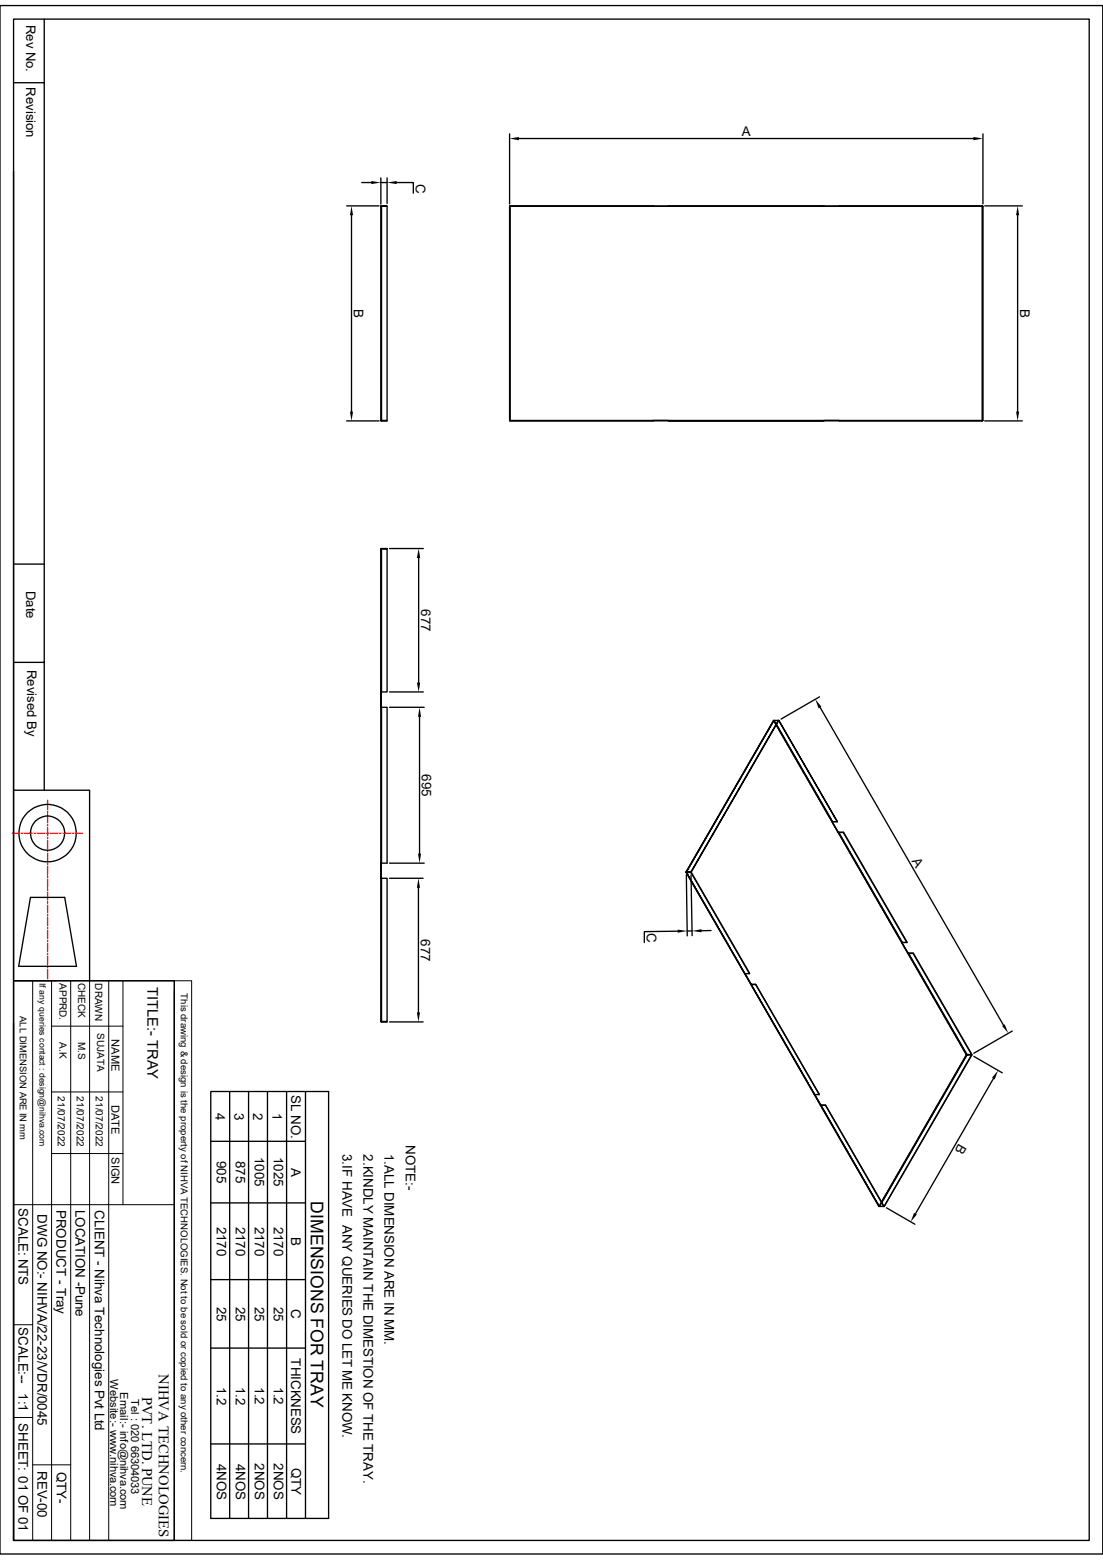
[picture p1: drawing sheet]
<svg xmlns="http://www.w3.org/2000/svg" width="210mm" height="297mm" viewBox="0 0 210 297" stroke-linecap="round" stroke-linejoin="round" font-family="sans-serif">
<g fill="none" stroke="#000" stroke-width=".25">
<path d="M0 1.1h210v294.8h-210zM2.6 3.6h204.8v289.7h-204.8zM2.6 15.7h5.8M8.4 3.6v146.9M2.6 32.6v117.9h14.5v36.2M66 39.2h6.2M68.9 34.8h1.8M72.5 39.3h.1M72.5 33.9v5M72.5 39.3v40.8M72.5 34.8h1.2M72.6 39.3h1.1v40.8h-1.1z"/>
<path d="M72.6 39.2l-.1 .1M72.6 39.2v.1M72.6 39.2h1.1zM73.7 33.9v4.8M75.5 34.8h3.2v2M97 25.5v13.3M97.1 39.2v.1M98.8 26.4h86.5M124.4 39.2h-27.3M124.4 39.2h2.9M156.9 39.2h-29.6M156.9 39.2h30.2"/>
<path d="M187.1 39.2h-30.2M187.1 39.3h-90.1l.1 40.8M187.1 39.2v40.9M187.1 39.2h.1M187.2 25.5v13.3M187.5 39.2h7.1M66.9 41v37.4M193.8 41v37.4M66 80.1h6.2M72.5 80.1h.1M72.6 80.1h.1M72.6 80.1h1.1h-1.1"/>
<path d="M97.1 80.1h90.1v-40.8l-.1 40.8M97.1 80.1h27.3zM124.4 80.1h2.9zM127.3 80.1h29.6zM156.9 80.1h2.9zM159.8 80.1h27.3zM187.5 80.1h7.1M2.6 107.4h5.8M72.6 104.5h1.1v27.2h-1.1M72.6 104.4l1.1 .1zM72.6 104.4l-.1 .2M72.6 104.5h.1"/>
<path d="M74.2 104.4h6.4M79.7 106.3v23.7M2.6 126.1h5.8M72.6 131.7v3M72.6 134.7h1.1v29.6h-1.1M74.2 131.7h6.4M74.2 134.7h6.6M79.9 136.5v26M147.3 137.2l-16.7 28.8M147.8 138l36.2 62.8-16.1 28.1M147.8 137.9l10.7 18.6h.9M148.2 137.2l-16.6 28.8z"/>
<path d="M148.3 137.2l11.1 19.3-11.1-19.3M148.3 137.2h-1l-16.7 28.8M156 132.7l-7.3 4.2M156.2 134.7l34.9 60.5M2.6 150.5v36.2M158.5 156.5l1.1 2M158.5 156.5h.1M159.7 158.5h.9l12.1 21h-.9zM159.7 158.5h.9l12.1 21M159.7 158.5h.1M159.7 158.5h-.1M160.6 158.5h.1"/>
<path d="M5.8 170.9h6.5l2.3 13.1h-11zM72.6 164.3v2.9M72.6 167.2h1.1v27.3h-1.1zM72.6 167.2h-.1v-2.9h.1v-29.6h-.1v-3h.1v-27.2h-.1v89.9l.1 .1M74.2 164.3h6.6M74.2 167.2h6.4M79.7 169v23.7M129 177.3l-6.3 .1v2.1M130.6 166l1 .1 11.1 19.3h-.9l-11.1-19.3h.9M130.6 166h1M130.6 166.1l11.2 19.3M130.7 166.6l.2 11.6"/>
<path d="M130.9 177.2h.8M131.6 166h-.9M131.6 166.6l.2 11.5M131.6 166.1l11.1 19.3M135.4 177.2h-1.8M171.8 179.5l1.1 2M2.6 186.7h30.6v106.6h-30.6zM2.6 194.8v98.5M72.5 194.4l.1 .2M72.6 194.5h.1M72.6 194.5l1.1 .1zM72.6 194.5v.1"/>
<path d="M74.2 194.6h6.4M141.8 185.4h.1M141.8 185.4l1.2 2M143 187.4l13.3 23-1.1-2M143 187.4l12 21M143 187.4l.9 .1zM143 187.4l-1.1-2 1.1 2M143 187.4h.1M143.9 187.4l12.1 21-12.1-20.9M172.9 181.5l11.2 19.3M173 181.5h.9zM173 181.5h-.1"/>
<path d="M192.7 196.3l-7.3 4.2M40.1 207.8h22.5v81.3h-22.5zM40.1 217.3h18.1M43.7 207.8v81.3M47.3 207.8v81.3M50.9 207.8v81.3M54.6 207.8v81.3M58.2 207.8v81.3M156 208.4h-.9l12.2 21.3M156.3 210.4l11 19.3M156.3 210.4h.9l11.1 19.3M156.3 210.4h.1"/>
<path d="M157.2 210.4l11.1 19.3M157.2 210.4h-.9M184.1 200.8h.1M184.1 200.8h.9l-11.1-19.3 11.1 19.3M185 200.8h-.9l-16.2 28.1M185.4 201.1l5.4 3.2M189.1 205.4l-14.8 25.7M40.1 229h18.1M167.4 229.7h1M168.3 229.7l16.7-28.9-16.6 28.9M168.8 230l5.4 3.1M40.1 243.6h18.1"/>
<path d="M40.1 256.7h18.1M40.1 274.9h18.1"/>
<circle cx="9.1" cy="158.6" r="5.5"/>
<circle cx="9.1" cy="158.6" r="3.3"/>
</g>
<g fill="none" stroke="#000" stroke-width=".19">
<path d="M72.5 39.2v.1M72.6 39.8v.3M72.6 39.3v.3M97.1 39.2l-.1 .1M187.1 39.2l.1 .1M72.6 40.2v.4M72.6 40.7v.3M72.6 41.1v.3M72.6 41.6v.3M72.6 42.1v.3M72.6 42.5v.3M72.6 43v.3"/>
<path d="M72.6 43.4v.3M72.6 43.9v.3M72.6 44.4v.3M72.6 44.8v.3M72.6 45.3v.3M72.6 45.7v.4M72.6 46.2v.3M72.6 46.7v.2M72.6 47.1v.3M72.6 47.6v.3M72.6 48v.3M72.6 48.5v.3"/>
<path d="M72.6 48.9v.4M72.6 49.4v.3M72.6 49.9v.3M72.6 50.3v.3M72.6 50.8v.3M72.6 51.3v.3M72.6 51.7v.3M72.6 52.2v.3M72.6 52.6v.3M72.6 53.1v.3M72.6 53.6v.2M72.6 54v.3"/>
<path d="M72.6 54.5v.3M72.6 54.9v.3M72.6 55.4v.3M72.6 55.8v.3M72.6 56.3v.3M72.6 56.8v.3M72.6 57.2v.3M72.6 57.7v.3M72.6 58.1v.4M72.6 58.6v.3M72.6 59.1v.3M72.6 59.5v.3"/>
<path d="M72.6 60v.3M72.6 60.5v.2M72.6 60.9v.3M72.6 61.3v.3M72.6 61.8v.3M72.6 62.3v.3M72.6 62.7v.3M72.6 63.2v.3M72.6 63.6v.4M72.6 64.1v.3M72.6 64.6v.3M72.6 65v.3"/>
<path d="M72.6 65.5v.3M72.6 66v.3M72.6 66.4v.3M72.6 66.8v.4M72.6 67.3v.3M72.6 67.8v.3M72.6 68.2v.3M72.6 68.7v.3M72.6 69.2v.3M72.6 69.6v.3M72.6 70.1v.3M72.6 70.5v.3"/>
<path d="M72.6 71v.3M72.6 71.5v.3M72.6 71.9v.3M72.6 72.3v.4M72.6 72.8v.4M72.6 73.3v.3M72.6 73.7v.3M72.6 74.2v.3M72.6 74.7v.3M72.6 75.1v.3M72.6 75.6v.3M72.6 76v.3"/>
<path d="M72.6 76.5v.3M72.6 77v.3M72.6 77.4v.3M72.6 77.9v.3M72.6 78.3v.4M72.6 78.8v.3M72.6 79.2v.3M72.6 79.7v.4M72.5 80.1h.1M72.6 80.1h.1M72.6 80.1h-.1M97 80.1h.1"/>
<path d="M187.2 80.1h-.1M72.6 104.5l-.1 .1M72.6 105v.4M72.6 105.5v.3M72.6 106v.3M72.6 106.4v.3M72.6 106.9v.3M72.6 107.4v.3M72.6 107.8v.3M72.6 108.2v.3M72.6 108.7v.3M72.6 109.2v.3"/>
<path d="M72.6 109.6v.3M72.6 110.1v.3M72.6 110.5v.4M72.6 111v.3M72.6 111.5v.3M72.6 111.9v.3M72.6 112.4v.3M72.6 112.9v.3M72.6 113.3v.3M72.6 113.7v.4M72.6 114.2v.3M72.6 114.7v.3"/>
<path d="M72.6 115.1v.3M72.6 115.6v.3M72.6 116.1v.3M72.6 116.5v.3M72.6 117v.3M72.6 117.4v.3M72.6 117.9v.3M72.6 118.4v.3M72.6 118.8v.3M72.6 119.3v.3M72.6 119.7v.4M72.6 104.5v.4"/>
<path d="M72.6 120.2v.3M72.6 120.7v.2M72.6 121.1v.3M72.6 121.6v.3M72.6 122v.3M72.6 122.5v.3M72.6 122.9v.3M72.6 123.4v.3M72.6 123.9v.3M72.6 124.3v.3M72.6 124.8v.3M72.6 125.2v.4"/>
<path d="M72.6 125.7v.3M72.6 126.2v.2M72.6 126.6v.3M72.6 127.1v.3M72.6 127.6v.2M72.6 128v.3M72.6 128.4v.4M72.6 128.9v.3M72.6 129.4v.3M72.6 129.8v.3M72.6 130.3v.3M72.6 130.8v.3"/>
<path d="M72.6 131.2v.3M72.6 131.7v.3M72.6 132.1v.3M72.6 132.6v.3M72.6 133.1v.3M72.6 133.5v.3M72.6 134v.3M72.6 134.4v.3M72.6 134.9v.3M72.6 135.3v.3M72.6 135.8v.3M72.6 136.3v.3"/>
<path d="M72.6 136.7v.3M72.6 137.2v.3M72.6 137.6v.4M72.6 138.1v.3M72.6 138.6v.3M72.6 139v.3M72.6 139.5v.3M72.6 140v.3M145.8 140l-.2 .2M145.8 140l-.3 .3 .2-.3M146 139.5l-.2 .4M146.2 139.2l-.2 .2"/>
<path d="M146.2 139.2l-.1 .2M146.4 138.8l-.2 .3M146.4 138.8l-.1 .2M146.5 138.8l-.2 .2M146.6 138.4l-.1 .2M146.6 138.3l-.1 .3 .2-.2M146.7 138.3l-.2 .3M146.9 138l-.2 .3M146.9 138l-.1 .3M146.9 138l-.1 .2M147 137.8l.1-.2-.2 .3M147.2 137.6l-.2 .2"/>
<path d="M147.2 137.5l-.2 .3M147.3 137.2h.1M147.3 137.2l-.1 .3M147.3 137.2l.1 .3M147.3 137.2l-.1 .3 .2-.3M147.3 137.2l.2 .4M147.4 137.2h-.1M147.4 137.2h.3M147.4 137.2l.1 .2M147.4 137.2l.2 .3M147.5 137.7l.2 .3M147.6 137.7l.2 .3"/>
<path d="M147.6 137.5l.2 .3M147.7 137.6l.3 .6M147.8 138.1l.1 .2M147.9 137.2h.4M148 138.5l.2 .2M148.1 138.3l.2 .3M148.2 138.9l.2 .2M148.3 138.7l.2 .3M148.5 139.3l.1 .2M148.5 139.1l.2 .3M148.7 139.7l.1 .3M148.8 139.5l.1 .2"/>
<path d="M149 139.9l.1 .3M72.6 140.4v.3M72.6 140.8v.3M72.6 141.3v.3M72.6 141.8v.3M72.6 142.2v.3M72.6 142.7v.3M72.6 143.1v.4M72.6 143.6v.3M72.6 144.1v.3M72.6 144.5v.3M72.6 145v.3"/>
<path d="M72.6 145.5v.3M72.6 145.9v.3M72.6 146.3v.4M72.6 146.8v.3M72.6 147.3v.3M72.6 147.7v.3M72.6 148.2v.3M72.6 148.7v.3M72.6 149.1v.3M72.6 149.6v.3M72.6 150v.3M72.6 150.5v.3"/>
<path d="M72.6 151v.3M72.6 151.4v.3M72.6 151.8v.4M72.6 152.3v.4M72.6 152.8v.3M72.6 153.2v.3M72.6 153.7v.3M72.6 154.2v.3M72.6 154.6v.3M72.6 155.1v.3M72.6 155.5v.3M72.6 156v.3"/>
<path d="M72.6 156.5v.3M72.6 156.9v.3M72.6 157.4v.3M72.6 157.8v.4M72.6 158.3v.3M72.6 158.8v.2M72.6 159.2v.3M72.6 159.7v.3M134.2 159.9l-.1 .2M134.3 159.9l-.2 .2M134.3 159.8l-.1 .3M134.5 159.4l-.2 .3"/>
<path d="M134.7 159l-.2 .3M134.7 159l-.1 .3M134.9 158.7l-.2 .2M135 158.6l-.2 .3M135 158.7l-.2 .2M135 158.5l.2-.3-.2 .3M135.2 158.2l-.2 .3M135.4 157.9l-.2 .3M135.4 157.9l-.1 .2M135.4 157.8l-.1 .3M135.6 157.4l-.1 .3M135.7 157.4l-.2 .3"/>
<path d="M135.9 157.1l-.2 .3M135.9 157.1l-.1 .2M136.1 156.7l-.2 .2M136.1 156.6l-.2 .3M136.2 156.5l.2-.2-.2 .2M136.3 156.3l-.2 .2M136.5 155.9l-.1 .3M136.6 155.8l-.2 .3M136.7 155.5l-.1 .2M136.8 155.4l-.1 .3 .1-.2M136.8 155.4l-.1 .3M137 155.1l-.2 .3"/>
<path d="M137 155.1l-.1 .2M137 155.1l-.1 .3M137.2 154.7l-.2 .3M137.3 154.6l-.2 .3 .1-.2M137.4 154.5l.1-.2-.2 .3M137.5 154.3l-.2 .3M137.7 153.9l-.2 .3M137.7 153.9l-.1 .2M137.8 153.9l-.3 .2M137.9 153.5l-.1 .3M137.9 153.5l-.1 .3 .2-.3M138 153.5l-.2 .2"/>
<path d="M138.2 153.1l-.2 .3M138.2 153.1l-.2 .2M138.3 152.7l-.1 .3M138.4 152.7l-.1 .3M138.5 152.5l.1-.2-.2 .3M138.6 152.3l-.1 .3M138.9 151.9l-.3 .3M139 151.5l-.1 .3M139.1 151.5l-.1 .2M139.1 151.4l.2-.3-.1 .3M139.4 151.1l-.2 .2M139.5 150.7l-.1 .3"/>
<path d="M139.6 150.7l-.2 .3M139.7 150.5l.1-.2-.2 .3M139.8 150.3l-.2 .3M140 149.9l-.2 .3M140 149.9l-.1 .3M140.2 149.5l-.2 .3M140.3 149.5l-.2 .2M140.5 149.1l-.2 .3M140.6 148.7l-.1 .3M140.7 148.7l-.2 .3M140.8 148.5l.1-.2-.1 .3M140.9 148.3l-.2 .3"/>
<path d="M140.9 148.3l-.1 .3M141 148.2l.2-.3-.2 .3M141.1 147.9l-.1 .3M141.4 147.5l-.2 .3M141.4 147.5l-.1 .2M141.6 147.2l-.2 .2M141.6 147.1l-.1 .3M141.8 146.7l-.2 .3M141.9 146.7l-.2 .3M141.9 146.6l.2-.3-.2 .3M142 146.3l-.1 .3M142.1 146.3l-.2 .3"/>
<path d="M142.3 145.9l-.1 .3v-.2M142.3 145.8l.2-.3-.1 .3M142.5 145.5l-.1 .3M142.7 145.2l-.1 .2M142.7 145.1l-.1 .3M143 144.7l-.2 .3M143 144.7l-.1 .3M143.2 144.4l-.2 .2M143.2 144.3l-.2 .3M143.2 144.4l-.1 .2M143.3 144.3l-.2 .3M143.5 143.9l-.2 .3"/>
<path d="M143.5 143.9l-.2 .3 .1-.2M143.6 143.6l-.1 .2M143.7 143.6l-.2 .2M143.7 143.5l-.1 .3 .1-.2M143.8 143.2l-.1 .2M143.9 143.1l-.1 .3M144 143l.1-.3-.1 .3M144.1 142.7l-.2 .3M144.3 142.4l-.1 .2M144.4 142.3l-.2 .3 .2-.2M144.4 142.3l-.2 .3M144.5 142.2l.1-.3-.2 .3"/>
<path d="M144.8 141.6l-.2 .3M144.8 141.6l-.1 .2M144.9 141.5l-.2 .3 .1-.2M145 141.1l-.1 .3M145.1 141.1l-.2 .3M145.3 140.8l-.2 .3M145.5 140.4l-.2 .2M145.5 140.3l-.1 .3 .1-.2M145.5 140.3l-.1 .3M148.9 140.1l.2 .2M149.1 140.5l.2 .2M149.2 140.3l.2 .2"/>
<path d="M149.4 140.9l.1 .2M149.5 140.7l.1 .3M149.6 141.3l.2 .2M149.7 141.1l.2 .3M149.8 141.6l.2 .3M149.9 141.5l.2 .2M150.1 142.1l.1 .2M150.2 141.9l.1 .3M150.3 142.5l.2 .2M150.4 142.3l.1 .2M150.5 142.9l.2 .2M150.6 142.7l.1 .3"/>
<path d="M150.7 143.3l.2 .2M150.8 143.1l.2 .2M151 143.6l.1 .3M151 143.5l.2 .2M151.2 144.1l.1 .2M151.3 143.9l.2 .2M151.4 144.4l.2 .3M151.5 144.3l.2 .2M151.7 144.8l.1 .3M151.8 144.7l.1 .2M151.9 145.2l.2 .3M152 145.1l.1 .2"/>
<path d="M152.1 145.6l.2 .3M152.2 145.5l.2 .2M152.4 146l.1 .3M152.4 145.9l.2 .2M152.6 146.4l.1 .3M152.7 146.3l.1 .2M152.8 146.8l.2 .3M152.9 146.6l.1 .3M153 147.2l.2 .3M153.1 147.1l.2 .2M153.3 147.6l.1 .3M153.4 147.4l.1 .3"/>
<path d="M153.5 148l.2 .3M153.6 147.8l.2 .3M153.7 148.4l.2 .3M153.8 148.3l.2 .2M154 148.8l.1 .3M154.1 148.6l.1 .3M154.2 149.2l.1 .3M154.3 149.1l.1 .2M154.4 149.6l.2 .3M154.5 149.4l.1 .3M154.6 150l.2 .3M154.7 149.8l.2 .3"/>
<path d="M154.9 150.4l.1 .3M155 150.2l.1 .3M155.1 150.8l.2 .3M155.2 150.6l.2 .3M155.3 151.2l.2 .3M155.4 151l.2 .3M155.6 151.6l.1 .2M155.7 151.4l.1 .3M155.8 152l.2 .3M155.9 151.8l.1 .3M156 152.4l.2 .3M156.1 152.2l.2 .3"/>
<path d="M156.3 152.8l.1 .3M156.3 152.6l.2 .3M156.5 153.2l.1 .3M156.6 153l.1 .3M156.7 153.6l.2 .2M156.8 153.4l.2 .3M156.9 154l.2 .3M157 153.8l.2 .3M157.2 154.4l.1 .2M157.3 154.2l.1 .3M157.4 154.8l.2 .3M157.5 154.6l.1 .3"/>
<path d="M157.6 155.2l.2 .2M157.7 155l.2 .3M157.9 155.6l.1 .2M157.9 155.4l.2 .3M158.1 156l.1 .3M158.2 155.8l.1 .3M158.3 156.4l.2 .2M158.4 156.2l.1 .2h.4M158.5 156.5v.1M158.5 156.8l.2 .3M158.6 156.8l.2 .2M158.8 157.2l.1 .2"/>
<path d="M158.8 157.1l.2 .3M159 157.6l.2 .2M159 156.4h.4M159.3 157.9l.1 .3M159.5 158.4l.1 .2M159.6 158.5h.1M159.7 158.7l.2 .3M159.7 158.5l.2 .3M159.9 159.2l.2 .2M160 158.9l.1 .2M160.1 159.6l.2 .2M160.2 159.3l.2 .3"/>
<path d="M160.4 159.7l.2 .2M160.4 159.9l.1 .3M72.6 160.1v.3M72.6 160.6v.3M72.6 161v.4M72.6 161.5v.3M72.6 162v.3M72.6 162.4v.3M72.6 162.9v.3M72.6 163.4v.3M72.6 163.8v.3M72.6 164.3v.3"/>
<path d="M72.6 164.7v.3M72.6 165.2v.3M72.6 165.7v.2M72.6 166.1v.3M72.6 166.6v.3M72.6 167v.3M72.6 167.5v.3M72.6 167.9v.3M72.6 168.4v.3M72.6 168.9v.3M72.6 169.3v.3M72.6 169.8v.3"/>
<path d="M72.6 170.2v.4M72.6 170.7v.3M72.6 171.2v.3M72.6 171.6v.3M72.6 172.1v.3M72.6 172.6v.2M72.6 173v.3M72.6 173.4v.3M72.6 173.9v.3M72.6 174.4v.3M72.6 174.8v.3M72.6 175.3v.3"/>
<path d="M72.6 175.7v.4M72.6 176.2v.3M72.6 176.7v.3M72.6 177.1v.3M72.6 177.6v.3M72.6 178.1v.3M72.6 178.5v.3M72.6 178.9v.4M72.6 179.4v.3M72.6 179.9v.3M130.7 166.1l.1 .2M130.7 166.1l.2 .2"/>
<path d="M130.8 165.8l-.2 .2 .2 .4M130.8 165.8l-.1 .2M130.9 165.8l-.2 .2 .2-.2M130.9 166.5l.2 .3M130.9 166.4l.2 .3M130.9 165.7l.2-.3-.2 .3M131.1 166.8l.2 .3M131.1 166.9l.2 .3M131.2 165l-.1 .3M131.3 165l-.2 .3 .2-.3M131.4 167.3l.1 .3M131.4 167.3l.1 .2"/>
<path d="M131.5 164.6l-.2 .3M131.5 164.6l-.1 .2M131.5 164.5l.2-.3-.1 .3M131.6 167.6l.2 .3M131.6 167.7l.1 .2M131.8 164.2l-.2 .3M131.8 168.1l.2 .3M131.9 168.1l.1 .2M131.9 163.8l-.1 .3M132 163.8l-.2 .3M132 168.3l-.2-.3 .2 .3M132 168.5l.2 .2"/>
<path d="M132 168.4l.2 .3M132.1 163.7l.1-.3-.2 .3M132.2 163.4l-.2 .3M132.3 168.9l.1 .3M132.3 168.8l.2 .3M132.3 168.8l.1 .3M132.4 163l-.2 .3M132.4 163l-.1 .3 .2-.3M132.5 169.3l.2 .2M132.5 169.2l.2 .3M132.5 169.2l.2 .3-.2-.3M132.6 162.6l-.1 .3"/>
<path d="M132.7 162.6l-.2 .3M132.7 169.6l.2 .3M132.8 162.3l-.1 .2M132.9 162.2l-.1 .3M132.9 169.9l-.1-.3 .1 .3M132.9 162.2l-.2 .3M133 170.1l.1 .2M133 170l.1 .3M133.1 161.8l-.2 .3M133.1 161.8l-.1 .3M133.1 161.7l.2-.2-.1 .2M133.2 170.5l.1 .2"/>
<path d="M133.2 170.4l.2 .3M133.3 161.4l-.1 .3M133.4 161.4l-.2 .3M133.5 170.8l.1 .3M133.6 161l-.2 .3M133.6 171.1l-.2-.3 .2 .3M133.6 171.3l.2 .2M133.6 171.2l.3 .3M133.7 171.2l.1 .3M133.8 160.7l-.2 .2M133.8 160.7l-.1 .2M133.9 160.5l.1-.3-.1 .3"/>
<path d="M134.1 171.9l-.2-.3 .1 .3M134.1 160.2l-.2 .3M134.1 172l.2 .3-.1-.3M134.2 172l.1 .3-.2-.3M134.3 172.4l.2 .3-.1-.2M134.4 172.4l.1 .3M134.6 172.8l.1 .3M134.8 173.2l.2 .2M134.8 173.2l.2 .3M134.8 173.2l.2 .3-.2-.2M135 173.6l.2 .3-.2-.2M135.1 173.6l.1 .3-.2-.3"/>
<path d="M135.3 174l.1 .3M135.3 174l.1 .2-.1-.2M135.3 174l.2 .3M135.5 174.4l.1 .3M135.5 174.5l.1 .2M135.5 174.4l.2 .3-.2-.3M135.8 174.8l.1 .3-.2-.3M135.9 175.2l.2 .2M136 175.3l.1 .2M136 175.2l.1 .3-.1-.3M136.2 175.6l.2 .3M136.2 175.6l.1 .3"/>
<path d="M136.2 175.6l.2 .3-.2-.3M136.4 176l.2 .3M136.4 176l.2 .2M136.7 176.4l.1 .3M136.7 176.4l.1 .2M136.9 176.8l.1 .3M136.9 176.8l.2 .3M137.1 177.2l.2 .3M137.1 177.2l.1 .3M137.1 177.2l.2 .2M137.3 177.6l.2 .3M137.3 177.5l.2 .3"/>
<path d="M137.4 177.6l.1 .2-.2-.2M137.5 178l.2 .3M137.5 178l.3 .3M137.8 178.4l.2 .2M137.8 178.4l.2 .3M138 178.8l.2 .3M138.4 179.4l-.1-.2 .1 .2M138.4 179.5l-.1-.3 .1 .3M138.5 179.5l.1 .3-.1-.2M138.5 179.6l.1 .3M138.7 180l.2 .2M138.7 180l.2 .3"/>
<path d="M160.6 160.4l.2 .2M160.7 160.1l.1 .2M160.9 160.5l.1 .2M160.9 160.7l.1 .3M161.1 161.2l.1 .2M161.1 160.9l.1 .2M161.3 161.5l.2 .3M161.3 161.2l.2 .3M161.5 161.9l.2 .3M161.5 161.7l.2 .2M161.8 162.3l.1 .3M161.8 162.1l.2 .2"/>
<path d="M162 162.5l.2 .2M162 162.7l.1 .3M162.2 163.2l.2 .2M162.3 162.9l.1 .2M162.5 163.2l.1 .3M162.5 163.5l.1 .3M162.7 163.9l.2 .3M162.7 163.7l.2 .2M162.9 164.3l.2 .3M162.9 164l.2 .3M163.2 164.4l.1 .3M163.2 164.7l.1 .3"/>
<path d="M163.4 165.1l.1 .3M163.4 164.8l.1 .3M163.6 165.5l.1 .3M163.6 165.2l.2 .3M163.8 165.9l.2 .3M163.9 165.7l.1 .2M164 166.3l.2 .3M164.1 166l.2 .3M164.3 166.7l.2 .3M164.3 166.4l.2 .3M164.5 167.1l.2 .3M164.5 166.8l.2 .3"/>
<path d="M164.8 167.2l.1 .3M164.8 167.5l.1 .3M165 167.9l.1 .3M165 167.6l.1 .3M165.2 168.3l.2 .3M165.2 168l.2 .3M165.4 168.7l.2 .3M165.5 168.4l.1 .3M165.7 169.1l.1 .3M165.7 168.8l.2 .3M165.9 169.5l.1 .3M165.9 169.2l.2 .3"/>
<path d="M166.1 169.9l.2 .2M166.2 169.6l.1 .3M166.4 170l.1 .3M166.4 170.3l.1 .3M166.6 170.7l.2 .2M166.6 170.4l.2 .3M166.8 170.8l.2 .3M166.8 171.1l.2 .3M167 171.5l.2 .2M167.1 171.2l.1 .3M167.3 171.9l.1 .2M167.3 171.6l.2 .3"/>
<path d="M167.5 172l.2 .3M167.5 172.3l.1 .3M167.7 172.7l.2 .2M167.8 172.4l.1 .3M168 173.1l.1 .3M168 172.8l.1 .3M168.2 173.5l.2 .2M168.2 173.2l.2 .2M168.4 173.6l.2 .3M168.4 173.9l.2 .2M168.7 174.3l.1 .2M168.7 174l.1 .2"/>
<path d="M168.9 174.7l.1 .2M168.9 174.4l.2 .3M169.1 175l.1 .3M169.1 174.8l.2 .2M169.3 175.5l.2 .2M169.4 175.2l.1 .2M169.6 175.6l.2 .3M169.6 175.9l.1 .2M169.8 176.2l.2 .3M169.8 176l.2 .2M170 176.7l.2 .2M170.1 176.4l.1 .3"/>
<path d="M170.3 177l.1 .3M170.3 176.8l.1 .2M170.5 177.5l.1 .2M170.5 177.2l.2 .2M170.7 177.5l.2 .3M170.7 177.8l.2 .3M170.9 178.2l.2 .3M171 178l.1 .2M171.2 178.4l.2 .2M171.2 178.6l.1 .3M171.4 179l.2 .3M171.5 178.8l.1 .2"/>
<path d="M171.6 179.5l.2 .2M171.7 179.2l.1 .3 .4-.1M171.7 179.5l.1 .1M171.8 179.5h-.1M171.9 179.8l.1 .3M171.9 179.7l.1 .3M172.3 179.4h.4M2.6 186.7h30.6M6.2 186.7v106.6M9.8 195.4h13.6M9.8 186.7v106.6M13.5 186.7v106.6"/>
<path d="M17.1 186.7v106.6M20.7 186.7v106.6M23.4 186.7v42.7M33.2 186.7h3.3v106.6h-3.3zM33.2 188.6v104.7M72.6 194.5h.1M72.6 180.3v.3M72.6 180.8v.3M72.6 181.3v.3M72.6 181.7v.3M72.6 182.2v.3M72.6 182.6v.3"/>
<path d="M72.6 183.1v.3M72.6 183.6v.3M72.6 184v.3M72.6 184.4v.4M72.6 184.9v.4M72.6 185.4v.3M72.6 185.8v.3M72.6 186.3v.3M72.6 186.8v.3M72.6 187.2v.3M72.6 187.7v.3M72.6 188.1v.3"/>
<path d="M72.6 188.6v.3M72.6 189.1v.3M72.6 189.5v.3M72.6 190v.3M72.6 190.4v.4M72.6 190.9v.3M72.6 191.3v.3M72.6 191.8v.3M72.6 192.3v.3M72.6 192.7v.3M72.6 193.2v.3M72.6 193.6v.4"/>
<path d="M72.6 194.1l-.1 .3M138.9 180.4l.2 .3M139 180.4l.1 .2M139.1 180.8l.3 .3M139.1 180.8l.2 .3M139.4 181.2l.1 .3M139.6 181.4l-.2-.3 .2 .3M139.6 181.5l.2 .3-.1-.2M139.6 181.6l.2 .3M139.9 181.9l.1 .3M139.9 182l.1 .2M140.1 182.3l.2 .3"/>
<path d="M140.1 182.4l.2 .3M140.1 182.4l.2 .2M140.3 182.8l.2 .2-.2-.2M140.3 182.8l.2 .2M140.7 183.4l-.2-.3 .2 .4M140.8 183.5l.1 .3M140.8 183.6l.1 .3M140.8 183.6l.1 .2M141 184l.2 .2M141.2 184.3l.2 .3M141.2 184.4l.2 .3M141.3 184.3l.1 .3"/>
<path d="M141.4 184.7l.2 .3M141.5 184.7l.1 .3M141.5 184.8l.1 .2M141.7 185.1l.2 .2zM141.8 185.4h.1M141.8 185.3h.4M141.9 185.3v.1M141.9 185.4l-.2-.2 .2 .3M141.9 185.6l.2 .2M142.2 186l.1 .2M142.4 185.3h.3M142.4 186.4l.1 .2"/>
<path d="M142.6 186.8l.1 .2M142.8 187.2l.2 .3M143 187.4l.2 .3M143.1 187.6l.1 .2M143.3 187.8l.1 .3-.2-.3M143.3 188l.3 .5-.1-.3M143.5 188.2l.1 .3M143.5 188.3l.2 .3M143.7 188.6l.2 .3M143.7 188.6l.1 .2M143.8 188.8l.3 .5-.1-.3M143.9 189l.2 .3"/>
<path d="M144 189.1l.1 .3M144.1 189.4l.3 .3M144.2 189.6l.2 .2M144.4 189.8l.2 .3-.2-.3M144.4 189.9l.2 .3M144.6 190.2l.2 .3-.1-.3M144.7 190.3l.1 .3M144.8 190.6l.2 .3M144.9 190.8l.2 .2M145.1 191l.1 .3M145.1 191.1l.4 .6M145.4 191.6l.1 .2"/>
<path d="M145.6 191.9l.2 .3M145.6 191.8l.1 .2M145.8 192.2l.1 .2-.1-.2M145.8 192.3l.4 .7M146 192.6l.2 .3M146.2 193l.2 .3M146.2 193l.7 1M146.6 193.6l-.1-.2 .1 .3M146.7 193.8l.1 .2M146.7 193.9l.2 .3M146.7 193.8l.2 .3M146.9 194.1l.2 .3-.2-.2"/>
<path d="M147 194.3l.1 .3M147.2 194.7l.3 .5M147.3 194.8l-.1-.2 .1 .3M147.4 194.9l.1 .3M147.4 195l.2 .2M147.4 195.1l.6 .9M147.8 195.6l-.2-.2 .2 .3M147.8 195.7l.2 .3M147.9 195.9l.1 .3M148 196.1l.3 .5M148.1 196.2l.2 .2M148.3 196.7l.4 .5"/>
<path d="M148.3 196.6l.1 .2M148.5 196.9l.2 .3M148.6 197.1l.1 .3M148.8 197.3l.1 .3M148.9 197.6l-.1-.2 .4 .8M149 197.7l.1 .3M149.2 198.1l.2 .5M149.2 198.2l.2 .2M149.5 198.7l.4 .5M149.5 198.5l.1 .3M149.6 198.8l-.2-.3 .2 .3M149.7 198.9l.1 .3"/>
<path d="M149.7 199.1l.2 .2M149.9 199.3l.2 .3-.2-.3M149.9 199.3l.1 .3M149.9 199.5l.2 .3M172.1 180.2l.2 .3M172.1 180.2l.2 .2M172.3 180.6l.2 .3M172.3 180.6l.2 .2M172.6 181l.1 .3M172.6 181l.1 .2M172.8 181.4l.1 .3M172.9 181.5h.1"/>
<path d="M173 181.5l.1 .2M173 181.8l.2 .3M173.2 181.8l.2 .3M173.2 182.2l.2 .3M173.4 182.2l.2 .3M173.5 182.6l.1 .3M173.7 182.6l.1 .3M173.7 183l.2 .3M173.9 183l.1 .3M173.9 183.4l.2 .3M174.1 183.4l.2 .3M174.2 183.8l.1 .3"/>
<path d="M174.4 183.8l.1 .3M174.4 184.2l.1 .3M174.6 184.2l.2 .3M174.6 184.6l.2 .3M174.8 184.6l.2 .3M174.8 185l.2 .3M175 185l.2 .3M175.1 185.4l.1 .3M175.3 185.4l.1 .3M175.3 185.8l.2 .3M175.5 185.8l.1 .3M175.6 186.2l.1 .3"/>
<path d="M175.7 186.2l.2 .3M175.8 186.6l.1 .3M176 186.6l.1 .3M176 187l.1 .2M176.2 187l.2 .3M176.2 187.4l.2 .3M176.4 187.4l.2 .3M176.4 187.8l.2 .2M176.7 187.8l.1 .2M176.7 188.2l.1 .3M176.9 188.2l.1 .3M176.9 188.6l.2 .2"/>
<path d="M177.1 188.6l.1 .2M177.2 189l.1 .2M177.3 189l.2 .3M177.4 189.4l.1 .3M177.6 189.4l.1 .3M177.6 189.8l.2 .2M177.8 189.8l.2 .2M177.8 190.2l.2 .2M178 190.2l.2 .3M178.1 190.6l.1 .2M178.3 190.6l.1 .2M178.3 191l.1 .2"/>
<path d="M178.5 191l.1 .3M178.5 191.3l.2 .3M178.7 191.4l.2 .2M178.8 191.8l.1 .2M178.9 191.8l.2 .2M179 192.2l.2 .2M179.2 192.2l.1 .2M179.2 192.6l.2 .2M179.4 192.6l.2 .2M179.5 193l.1 .2M179.6 193l.2 .3M179.7 193.3l.1 .3"/>
<path d="M179.9 193.4l.1 .2M179.9 193.8l.1 .2M180.1 193.8l.2 .2M180.1 194.1l.2 .3M180.3 194.1l.2 .3M180.3 194.6l.2 .2M180.6 194.6l.1 .2M180.6 194.9l.2 .3M180.8 194.9l.1 .3M180.8 195.3l.2 .3M181 195.4l.2 .2M181.1 195.7l.1 .3"/>
<path d="M181.2 195.7l.2 .3M181.3 196.1l.1 .3M181.5 196.1l.1 .3M181.5 196.5l.2 .3M181.7 196.6l.2 .2M181.7 196.9l.2 .3M181.9 196.9l.2 .3M181.9 197.3l.2 .3M182.2 197.4l.1 .2M182.2 197.7l.1 .3M182.4 197.7l.1 .3M182.4 198.1l.2 .3"/>
<path d="M182.6 198.1l.2 .3M182.7 198.5l.1 .3M182.8 198.5l.2 .3M182.9 198.9l.1 .3M183.1 198.9l.1 .3M183.1 199.3l.2 .3M183.3 199.3l.2 .3M183.3 199.7l.2 .3M183.6 199.7l.1 .3M9.8 219.6h13.6M9.8 207.9h13.6M150.3 200.1l.2 .3"/>
<path d="M150.3 200l-.1-.3 .1 .5M150.4 200.3l.2 .3M150.6 200.5l.1 .3M150.7 200.7l.1 .3M150.8 200.9l.2 .3-.2-.3M150.9 201.1l.3 .5-.1-.3M151 201.3l.2 .3M151.1 201.5l.2 .3M151.3 201.9l.2 .2M151.4 202l-.1-.3 .2 .3M151.5 202.1l.1 .3M151.6 202.3l.3 .5"/>
<path d="M151.9 202.8l-.1-.3 .3 .7-.1-.3M152 203.1l.4 .5-.2-.3M152.2 203.3l.2 .5M152.4 203.7l.2 .3M152.5 203.9l.2 .2M152.7 204.3l.4 .5M152.7 204.1l.1 .2M153 204.7l.1 .2M153.2 205.1l.1 .2M153.2 205.1l-.1-.2 .2 .3M153.3 205.3l.2 .3-.1-.3M153.4 205.4l.1 .3"/>
<path d="M153.5 205.7l.3 .4M153.8 206l-.2-.3 .2 .3M153.8 206.2l.6 .9-.1-.2M153.8 206.1l.1 .2M154.2 206.8l-.1-.3 .1 .3M154.3 206.9l.1 .2M154.3 207.1l.2 .2M154.5 207.3l.2 .3M154.6 207.4l.1 .3M154.7 207.7l.2 .4M154.9 207.9l-.2-.2 .2 .3M154.9 208.1l.2 .3"/>
<path d="M155 208.1l.1 .3M155 208.1l.2 .3M155 208.2l.2 .3M155.1 208.4h.1M155.1 208.3v.1M155.1 208.4h.4M155.2 208.6l.2 .3M155.4 209l.2 .3M155.7 208.4h.3M155.7 209.4l.1 .3M155.9 209.8l.2 .3M156.2 210.2l.1 .3"/>
<path d="M156.4 210.6l.2 .4M156.4 210.6l-.1-.2 .1 .3M156.5 210.8l.2 .2M156.5 210.7l.1 .3M156.6 211l.2 .3M156.7 211.1l.2 .3M156.8 211.4l-.1-.2 .4 .6M157.1 211.8l.1 .3M157.2 212l.2 .2M157.4 212.2l-.2-.3 .2 .6M157.4 212.3l.2 .3M157.5 212.6l.2 .3"/>
<path d="M157.6 212.8l.3 .5M157.9 213.1l.4 .7M157.9 213.1l.1 .3-.1-.3M158.2 213.8l.2 .3M158.3 214l.2 .2M158.5 214.2l-.2-.3 .4 .7-.1-.3M158.7 214.6l.1 .3M159 215l-.2-.3 .2 .6M159 215.1l.2 .3M159.1 215.4l.3 .4M159.4 215.8l-.1-.3 .2 .6M159.5 215.9l.1 .3"/>
<path d="M159.6 216.2l.3 .4M159.8 216.6l.2 .3M160.1 217l-.2-.3 .3 .6M160.1 217.1l.2 .3-.1-.3M160.3 217.4l.1 .2M160.4 217.5l.2 .3M160.4 217.5l.3 .6M160.7 217.9l.1 .2M160.7 218.2l.3 .4M160.9 218.3l.1 .3M160.9 218.3l.2 .6M161.1 218.7l.1 .2"/>
<path d="M161.1 218.7l.4 .7-.2-.3M161.3 219.1l.2 .3M161.4 219.4l.2 .2M161.7 219.8l-.2-.3 .3 .5M161.8 219.9l.1 .3-.1-.3M173 219.9l-.2 .2M173.1 219.9l-.1 .3M173.2 219.5l-.1 .2M173.4 219.5l-.2 .3M173.4 219.1l-.1 .2M173.6 219.2l-.2 .2M173.7 218.7l-.2 .2"/>
<path d="M173.8 218.7l-.1 .3M173.9 218.3l-.2 .2M174 218.4l-.1 .2M174.1 217.9l-.1 .2M174.3 217.9l-.2 .3M174.4 217.5l-.2 .2M174.5 217.6l-.1 .2M174.6 217.1l-.1 .2M174.8 217.2l-.2 .2M174.8 216.7l-.1 .3M175 216.7l-.2 .3M175 216.3l-.1 .2"/>
<path d="M175.2 216.4l-.2 .2M175.3 215.9l-.2 .3M175.4 216l-.1 .2M175.5 215.5l-.2 .2M175.6 215.6l-.1 .2M175.7 215.1l-.1 .2M175.9 215.2l-.2 .2M176 214.7l-.2 .3M176.1 214.8l-.1 .3M176.2 214.3l-.1 .2M176.4 214.4l-.2 .2M176.4 213.9l-.1 .3"/>
<path d="M176.6 214l-.2 .2M176.7 213.5l-.2 .2M176.8 213.6l-.1 .2M176.9 213.1l-.2 .3M177 213.2l-.1 .2M177.1 212.7l-.1 .3M177.2 212.8l-.1 .3M177.3 212.3l-.1 .3M177.5 212.4l-.2 .2M177.6 211.9l-.2 .3M177.7 212l-.1 .3M177.8 211.5l-.1 .3"/>
<path d="M178 211.6l-.2 .2M178.1 211.1l-.2 .3M178.2 211.2l-.2 .3M178.3 210.7l-.2 .3M178.4 210.8l-.1 .3M178.5 210.3l-.1 .3M178.6 210.4l-.1 .3M178.7 209.9l-.1 .3M178.9 210l-.2 .3M178.9 209.5l-.1 .3M179.1 209.6l-.2 .2M179.2 209.1l-.2 .3"/>
<path d="M179.3 209.2l-.1 .3M179.4 208.7l-.1 .3M179.6 208.8l-.2 .3M179.7 208.3l-.2 .3M179.8 208.4l-.2 .3M179.9 207.9l-.2 .3M180 208l-.1 .3M180.1 207.5l-.1 .3M180.3 207.6l-.2 .3M180.3 207.1l-.1 .3M180.5 207.2l-.2 .3M180.6 206.8l-.2 .2"/>
<path d="M180.7 206.8l-.1 .3M180.8 206.3l-.2 .3M180.9 206.4l-.1 .3M181 206l-.1 .2M181.1 206l-.1 .3M181.3 205.5l-.2 .3M181.4 205.6l-.2 .3M181.5 205.1l-.2 .3M181.6 205.2l-.1 .3M181.7 204.8l-.1 .2M181.9 204.9l-.2 .2M181.9 204.3l-.1 .3"/>
<path d="M182.1 204.4l-.2 .3M182.2 204l-.2 .2M182.3 204l-.1 .3M182.4 203.5l-.2 .3M182.5 203.6l-.1 .3M182.6 203.2l-.1 .2M182.8 203.2l-.2 .3M182.8 202.8l-.1 .2M183 202.9l-.2 .2M183.1 202.4l-.2 .2M183.2 202.4l-.1 .3M183.3 202l-.1 .2"/>
<path d="M183.5 202.1l-.2 .2M183.6 200.1l.1 .3M183.6 201.5l-.2 .3M183.7 201.6l-.2 .3M183.8 200.1l.1 .3M183.8 201.2l-.2 .2M183.8 200.5l.2 .3M183.9 201.3l-.1 .2M184 200.8h.1M184 200.5l.1 .2M184 200.8l-.1 .2M184.1 200.7l-.1 .1"/>
<path d="M184.1 200.7h.4M184.1 200.7v.1M184.5 200.9h-.3l-.2 .2M184.7 200.9h.3M184.7 200.7h.3M2.6 229.4h30.6M161.9 220.2l.2 .2M162 220.3l.3 .6M162.1 220.6l-.1-.3 .2 .3M162.2 220.7l.2 .2M162.3 220.7l.3 .7M162.4 221.1l.3 .5"/>
<path d="M162.5 221.1l.1 .2M162.9 221.7l-.2-.2 .4 .7M162.9 221.9l.2 .3M162.9 221.9l.2 .2M163 222.2l.3 .3-.1-.2M163.2 222.3l.2 .5M163.4 222.7l.1 .2M163.4 222.7l.1 .3M163.5 223l.2 .2M163.6 223.1l.2 .3M163.7 223.3l-.1-.2 .3 .5M163.8 223.5l.2 .2-.1-.2"/>
<path d="M164 223.7l.1 .3M164 223.9l.3 .3M164.1 223.9l.1 .2M164.2 224.2l.5 .7M164.3 224.3l.1 .2M164.3 224.2l.2 .3M164.5 224.7l.2 .3M164.6 225l.2 .2M164.8 225.1l.1 .2M164.9 225.3l-.1-.3 .2 .6M165 225.5l.1 .2-.1-.2M165.1 225.7l.2 .3"/>
<path d="M165.2 225.8l.2 .3M165.4 226.1l.1 .3M165.4 226.2l.5 .7M165.8 226.9l.1 .3M166.1 227.3l-.2-.3 .3 .6M166.1 227.5l.2 .2-.1-.2M166.2 227.7l.2 .3M166.4 227.9l.1 .2M166.4 227.8l.1 .3M166.5 228.1l.1 .3M166.6 228.2l.2 .3-.2-.2M166.7 228.5l.3 .4"/>
<path d="M167 228.9l-.2-.3 .2 .3M167 228.9l.4 .8M167 229l.2 .3M167.1 229.1l.1 .2M167.3 229.4l.1 .3M167.3 229.4l.1 .2M167.3 229.6l.2 .1M167.3 229.6h.1M167.4 229.6v.1M167.4 229.6l.1 .1M167.4 229.7h.4M167.5 229.4l-.2 .2"/>
<path d="M167.6 229.3l-.2 .3M167.6 229.4l-.1 .3M167.6 229.5l-.1 .2M167.7 229l-.1 .3M167.9 228.9l-.3 .3M167.9 228.9l-.2 .5M167.9 229.7h.4M167.9 228.6l-.1 .3M168.1 228.7l-.2 .2M168.1 228.2l-.1 .3M168.3 228.3l-.2 .3M168.4 227.8l-.2 .3"/>
<path d="M168.5 227.9l-.1 .3M168.6 227.4l-.1 .3M168.8 227.5l-.2 .3M168.9 227l-.2 .3M169 227.1l-.2 .3M169.1 226.6l-.1 .3M169.2 226.7l-.1 .2M169.3 226.2l-.1 .3M169.5 226.3l-.2 .3M169.5 225.8l-.1 .3M169.7 225.9l-.2 .3M169.8 225.4l-.2 .3"/>
<path d="M169.9 225.5l-.1 .3M170 225l-.2 .3M170.1 225.1l-.1 .3M170.2 224.6l-.1 .3M170.4 224.7l-.2 .3M170.5 224.2l-.2 .3M170.6 224.3l-.2 .3M170.7 223.8l-.2 .3M170.8 223.9l-.1 .3M170.9 223.4l-.1 .3M171.1 223.5l-.2 .3M171.2 223.1l-.2 .2"/>
<path d="M171.3 223.1l-.1 .3M171.4 222.6l-.2 .3M171.5 222.7l-.1 .3M171.6 222.2l-.1 .3M171.7 222.3l-.1 .3M171.8 221.8l-.1 .3M172 221.9l-.2 .3M172.1 221.4l-.2 .3M172.2 221.5l-.2 .3M172.3 221.1l-.2 .2M172.4 221.1l-.1 .3M172.5 220.6l-.1 .3"/>
<path d="M172.7 220.7l-.2 .3M172.8 220.3l-.2 .2M172.9 220.3l-.1 .3M2.6 252.2h3.6M2.6 269.9h3.6M6.2 278.9h7.3"/>
</g>
<g fill="none" stroke="#f00" stroke-width=".25">
<path d="M2.4 158.6h1.3M4 158.6h.3M4.6 158.6h1.5M6.4 158.6h.4M7.1 158.6h1.5M8.9 158.6h.3M9.1 152.4v1.8M9.1 154.5v.3M9.1 155.2v1.5M9.1 157v.3M9.1 157.6v1.5M9.1 159.4v.3"/>
<path d="M9.5 158.6h1.5M11.3 158.6h.3M12 158.6h1.5M13.8 158.6h.3M14.4 158.6h1.3M9.1 160v1.6M9.1 161.9v.3M9.1 162.5v1.5M9.1 164.3v.3M9.1 164.9v1.6M9.1 166.8v.3M9.1 167.4v1.5"/>
<path d="M9.1 169.2v.3M9.1 169.8v1.6M9.1 171.7v.3M9.1 172.3v1.5M9.1 174.1v.3M9.1 174.7v1.6M9.1 176.6v.3M9.1 177.2v1.5M9.1 179v.3M9.1 179.6v1.5M9.1 181.4v.4M9.1 182.1v1.5"/>
<path d="M9.1 183.9v.3M9.1 184.5v1.9"/>
</g>
<g fill="#000">
<path d="M70.7 34.5l1.8 .3-1.8 .3zM73.7 34.8l1.8-.3v.6zM97 26.4l1.8-.3v.6zM185.3 26.1l1.9 .3-1.9 .3zM66.9 39.2l.3 1.8h-.6zM193.8 39.2l.3 1.8h-.6zM66.6 78.4h.6l-.3 1.7zM193.5 78.4h.6l-.3 1.7zM79.7 104.4l.3 1.9h-.6zM79.4 130h.6l-.3 1.7zM79.9 134.7l.3 1.8h-.6zM155.2 133.1l1.2 1.5-.5 .3z"/>
<path d="M79.7 167.2l.3 1.8h-.6zM79.6 162.5h.6l-.3 1.8zM129 177l1.9 .2-1.9 .4zM131.7 177.2l1.9-.3v.6zM79.4 192.7h.6l-.3 1.9zM190.8 195.3l.5-.3 .7 1.7zM190 203.8l-.6 1.7-.5-.3zM174 230.9l.6 .3-1.2 1.4z"/>
</g>
<text font-size="3.3" x="59.2" y="228.7" transform="rotate(90 59.2 228.7)">DIMENSIONS FOR TRAY</text>
<g font-size="2.8">
<text x="28.1" y="187.8" transform="rotate(90 28.1 187.8)">TITLE:- TRAY</text>
<text x="30.3" y="261.6" transform="rotate(90 30.3 261.6)">NIHVA TECHNOLOGIES</text>
<text x="27.1" y="265.9" transform="rotate(90 27.1 265.9)">PVT. LTD. PUNE</text>
</g>
<g font-size="2.5">
<text x="5" y="4.7" transform="rotate(90 5 4.7)">Rev No.</text>
<text x="5" y="16.6" transform="rotate(90 5 16.6)">Revision</text>
<text x="141.2" y="26">A</text>
<text x="79.2" y="35.1" transform="rotate(90 79.2 35.1)">C</text>
<text x="67.4" y="58.8" transform="rotate(90 67.4 58.8)">B</text>
<text x="194.2" y="58.8" transform="rotate(90 194.2 58.8)">B</text>
<text x="5" y="112.5" transform="rotate(90 5 112.5)">Date</text>
<text x="80.2" y="116" transform="rotate(90 80.2 116)">677</text>
<text x="5.2" y="127.5" transform="rotate(90 5.2 127.5)">Revised By</text>
<text x="80.3" y="147.4" transform="rotate(90 80.3 147.4)">695</text>
<text x="173.6" y="164" transform="rotate(60 173.6 164)">A</text>
<text x="80.1" y="178.8" transform="rotate(90 80.1 178.8)">677</text>
<text x="123.1" y="177.7" transform="rotate(90 123.1 177.7)">C</text>
<text x="55.5" y="208.5" transform="rotate(90 55.5 208.5)">SL NO.</text>
<text x="41" y="211.9" transform="rotate(90 41 211.9)">4</text>
<text x="44.6" y="211.9" transform="rotate(90 44.6 211.9)">3</text>
<text x="48.2" y="211.9" transform="rotate(90 48.2 211.9)">2</text>
<text x="51.9" y="212" transform="rotate(90 51.9 212)">1</text>
<text x="41.3" y="221.1" transform="rotate(90 41.3 221.1)">905</text>
<text x="44.9" y="221.1" transform="rotate(90 44.9 221.1)">875</text>
<text x="48.5" y="220.3" transform="rotate(90 48.5 220.3)">1005</text>
<text x="52.2" y="220.3" transform="rotate(90 52.2 220.3)">1025</text>
<text x="65.2" y="219.6" transform="rotate(90 65.2 219.6)">3.IF HAVE ANY QUERIES DO LET ME KNOW.</text>
<text x="69.2" y="219.8" transform="rotate(90 69.2 219.8)">2.KINDLY MAINTAIN THE DIMESTION OF THE TRAY.</text>
<text x="73.2" y="219.6" transform="rotate(90 73.2 219.6)">1.ALL DIMENSION ARE IN MM.</text>
<text x="77.3" y="218" transform="rotate(90 77.3 218)">NOTE:-</text>
<text x="182.5" y="217.7" transform="rotate(120 182.5 217.7)">B</text>
<text x="55.5" y="222.3" transform="rotate(90 55.5 222.3)">A</text>
<text x="3.5" y="230" transform="rotate(90 3.5 230)">SCALE: NTS</text>
<text x="7.2" y="231.2" transform="rotate(90 7.2 231.2)">DWG NO:- NIHVA/22-23/VDR/0045</text>
<text x="10.8" y="230.3" transform="rotate(90 10.8 230.3)">PRODUCT - Tray</text>
<text x="14.4" y="230.3" transform="rotate(90 14.4 230.3)">LOCATION -Pune</text>
<text x="18" y="230.4" transform="rotate(90 18 230.4)">CLIENT - Nihva Technologies Pvt Ltd</text>
<text x="41.3" y="233.6" transform="rotate(90 41.3 233.6)">2170</text>
<text x="44.9" y="233.6" transform="rotate(90 44.9 233.6)">2170</text>
<text x="48.5" y="233.5" transform="rotate(90 48.5 233.5)">2170</text>
<text x="52.2" y="233.5" transform="rotate(90 52.2 233.5)">2170</text>
<text x="55.5" y="235.5" transform="rotate(90 55.5 235.5)">B</text>
<text x="41.3" y="248.8" transform="rotate(90 41.3 248.8)">25</text>
<text x="44.9" y="248.8" transform="rotate(90 44.9 248.8)">25</text>
<text x="48.5" y="248.8" transform="rotate(90 48.5 248.8)">25</text>
<text x="52.2" y="248.8" transform="rotate(90 52.2 248.8)">25</text>
<text x="55.5" y="249.2" transform="rotate(90 55.5 249.2)">C</text>
<text x="3.5" y="252.7" transform="rotate(90 3.5 252.7)">SCALE:--</text>
<text x="41.3" y="264" transform="rotate(90 41.3 264)">1.2</text>
<text x="44.9" y="264" transform="rotate(90 44.9 264)">1.2</text>
<text x="55.5" y="258.6" transform="rotate(90 55.5 258.6)">THICKNESS</text>
<text x="3.5" y="265.3" transform="rotate(90 3.5 265.3)">1:1</text>
<text x="48.5" y="264" transform="rotate(90 48.5 264)">1.2</text>
<text x="52.2" y="264" transform="rotate(90 52.2 264)">1.2</text>
<text x="3.5" y="271" transform="rotate(90 3.5 271)">SHEET: 01 OF 01</text>
<text x="7.2" y="280" transform="rotate(90 7.2 280)">REV-00</text>
<text x="10.8" y="280.2" transform="rotate(90 10.8 280.2)">QTY-</text>
<text x="41.3" y="278.6" transform="rotate(90 41.3 278.6)">4NOS</text>
<text x="44.9" y="278.6" transform="rotate(90 44.9 278.6)">4NOS</text>
<text x="48.5" y="278.6" transform="rotate(90 48.5 278.6)">2NOS</text>
<text x="52.1" y="278.6" transform="rotate(90 52.1 278.6)">2NOS</text>
<text x="55.5" y="279.4" transform="rotate(90 55.5 279.4)">QTY</text>
</g>
<g font-size="2.1">
<text x="21.3" y="197.9" transform="rotate(90 21.3 197.9)">NAME</text>
<text x="21.3" y="210.3" transform="rotate(90 21.3 210.3)">DATE</text>
<text x="21.3" y="220.3" transform="rotate(90 21.3 220.3)">SIGN</text>
<text x="21" y="262.6" transform="rotate(90 21 262.6)">Website:- www.nihva.com</text>
<text x="22.9" y="265" transform="rotate(90 22.9 265)">Email:- info@nihva.com</text>
<text x="25" y="266.3" transform="rotate(90 25 266.3)">Tel : 020 66304033</text>
</g>
<g font-size="1.9">
<text x="11.3" y="187.2" transform="rotate(90 11.3 187.2)">APPRD.</text>
<text x="14.9" y="187.1" transform="rotate(90 14.9 187.1)">CHECK</text>
<text x="18.1" y="187.2" transform="rotate(90 18.1 187.2)">DRAWN</text>
<text x="18.5" y="196.7" transform="rotate(90 18.5 196.7)">SUJATA</text>
<text x="11.3" y="198.5" transform="rotate(90 11.3 198.5)">A.K</text>
<text x="14.9" y="198.3" transform="rotate(90 14.9 198.3)">M.S</text>
<text x="11" y="208.7" transform="rotate(90 11 208.7)">21/07/2022</text>
<text x="14.6" y="208.7" transform="rotate(90 14.6 208.7)">21/07/2022</text>
<text x="18.2" y="208.7" transform="rotate(90 18.2 208.7)">21/07/2022</text>
</g>
<g font-size="1.8">
<text x="34.5" y="189.1" transform="rotate(90 34.5 189.1)">This drawing &amp; design is the property of NIHVA TECHNOLOGIES. Not to be sold or copied to any other concern.</text>
<text x="3.8" y="193.4" transform="rotate(90 3.8 193.4)">ALL DIMENSION ARE IN mm</text>
</g>
<text font-size="1.7" x="7.5" y="187.2" transform="rotate(90 7.5 187.2)">If any queries contact : design@nihva.com</text>
</svg>
